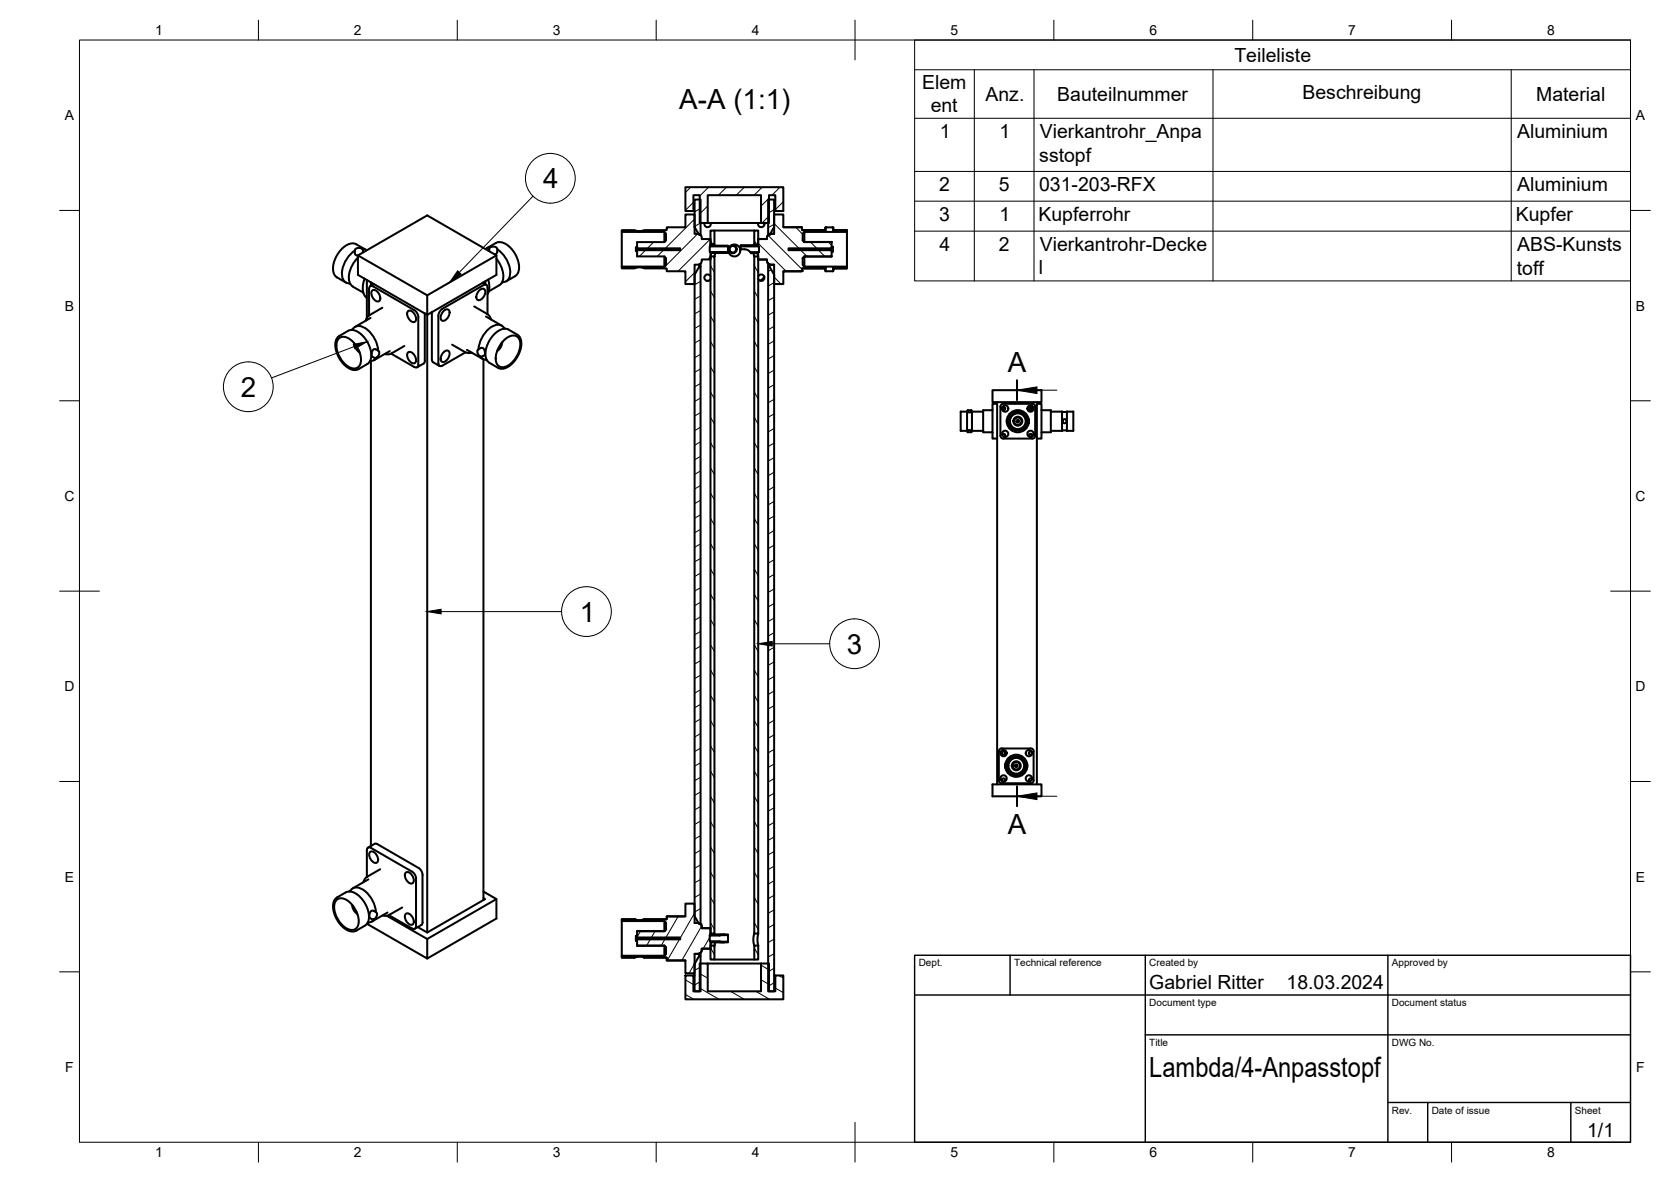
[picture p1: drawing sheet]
<svg xmlns="http://www.w3.org/2000/svg" width="420mm" height="297mm" viewBox="0 0 420 297" stroke-linecap="round" stroke-linejoin="round" font-family="sans-serif">
<!-- layer: Visible -->
<g fill="none" stroke="#000" stroke-width=".51">
<path d="M156.3 57.9l3.2-.1 1.3 .3 1.2-.3h5.6l.1-.7h4.6v-3.2h2.3v4.9l1.4 .1 .4 .5v.7h2.2l.1 1.6h4.3v.2h-4.5v1.5h4.5v.1h-4.3l-.1 1.7h-2.2v.7l-.3 .4-.5 .2h-1v4.9h-2.3l-.1-3.2h-4.5l-.1-.8h-5.6l-1-.2-1.5 .2h-3.1l-.1-.4h10.7l.5-.4v-1.7l-.5-.5h-6.8v-1.3h-.3v-.2h11.1v-.5h-11.1v-.2h.3v-1.4h6.8l.5-.4v-1.7l-.5-.4h-10.7zM156.3 58.3v8.7M167 58.3v2.5M172.3 47h24.7v6h-2.1v-3.9h-1.5v6.9h-2.1v-6.9h-13.4v6.9h-2v-6.9h-1.6v3.9h-2zM174.3 53h.3M174.6 50.2h1.5v8.8h-.3l-1.2-1.9zM176.1 59v.1M177.9 56h13.4M178.6 57.9h1v3.5h-1zM178.7 56a.81 .81 0 0 1-.8 1.1 .81 .81 0 0 1-.8-1.1M179.6 57.9h10.1M189.7 57.9h.9v3.5h-.9z"/>
<path d="M192.2 56a.81 .81 0 0 1-.8 1.1 .81 .81 0 0 1-.8-1.1M192.2 56.1v.4M192.8 59.8h.1M193.1 50.2h1.5v6.9l-1.1 1.9h-.4zM193.2 59l-.4 .7M194.6 58.7l-.9 .1M194.6 53h.3M197 57l4.7 .2M201.7 57.2h.1M201.7 57.7l5.8 .2M202.2 58.3v2.5M207.5 57.9h.1"/>
<path d="M207.8 57.1l-.3 .2v.6M209.3 57.1l.2 .2v.6M209.5 57.9h.1M209.6 57.9h3.4M213 58.3v8.7M88.7 72l2.7 1.5M89.2 63v.6a.64 .64 0 0 0 .8 .6l17.4 10v4.9l-17.4-10v-4.9l17.4-10.1 17.4 10.1v4.9l-17.4 10v155.2M89.2 63l.1-.3 .4-.3 .9-.1 .6 .4v.7M89.2 63a7 7 0 0 0-3 7 1.91 1.91 0 0 0 1.7 1.3l.2 .1M90 64.7a6.6 6.6 0 0 0-2 6.6l.7 .7M90.9 62.4l.7 .1 .5 .4M91.7 70l-.3 1a3.7 3.7 0 0 0 .8 3.9"/>
<path d="M91.8 62.7l-2.5-1.4-1.1-.1-1.1 .4-.8 .6-1.6 2-.9 2.6 .1 1.8 .7 1 2.4 1.4M92.2 70.4v9.5M92.8 72.6v6.7M92.8 72.6a.62 .62 0 0 1 .3-.7 .62 .62 0 0 1 .7 .1l10.4 5.9 .6 .6 .4 1.2v11.9a.63 .63 0 0 1-.3 .7 .63 .63 0 0 1-.7-.1l-5.9-3.3M93.2 79.9l-3.9 2.3M93.3 71v.8M93.6 73a1.38 1.38 0 0 1 1.8 1.1 .96 .96 0 0 1 .3 1 .96 .96 0 0 1-.8 .7 2.08 2.08 0 0 1-1.3-2.8zM94 71.4l-.9 .5M96.1 77.3l-3.3 2-.5 .5-.4 .8M102.6 78.2a1.38 1.38 0 0 1 1.8 1.1 .96 .96 0 0 1 .3 1 .96 .96 0 0 1-.8 .6 2.08 2.08 0 0 1-1.3-2.7zM106.8 78.8v11.9l-.3 .7M106.8 78.8h.1"/>
<path d="M108.6 78.5v11.9M108.6 78.4h.1M111.2 77.6l10.4-6a.63 .63 0 0 1 .7 0 .63 .63 0 0 1 .3 .6v6.8M111.2 77.6l-.8 1-.2 .8v11.9a.63 .63 0 0 0 .3 .6 .63 .63 0 0 0 .7 0M111.6 78.1a.82 .82 0 0 1 1.4 0 2.08 2.08 0 0 1-1.7 2.5 1.38 1.38 0 0 1 0-2.1zM119.2 77l3.5 2 .8 1.3M120.5 73a.82 .82 0 0 1 1.5 0 2.08 2.08 0 0 1-1.8 2.4 1.38 1.38 0 0 1 0-2.1zM121.4 71.1l.9 .5M121.6 71v.1M122 70.7v.7M122.2 79.6l3.9 2.2M122.5 62.3l2.4-1.3 1.1-.1 1.7 .8 1.8 2 .7 1.6 .3 1.2-.2 1.9-.6 .8-2.4 1.5"/>
<path d="M122.8 70.3l.2 2-.4 1.6M123 63.1l.1-.7 .3-.3 .7-.1 .9 .4v.9a.63 .63 0 0 1-.7 .6M123.4 62.1l-.7 .1-.6 .4M124.8 64.2l-17.4 10M124.8 65a6.2 6.2 0 0 1 1.4 6l-.6 .7M125.1 62.7a7 7 0 0 1 3 7 1.81 1.81 0 0 1-1.7 1.2l-.2 .1M125.6 71.7l-2.7 1.5M159.9 62.3v.7M167 64.4v2.6M175.8 67h.3v165.2h-.3l-1.2-2v-161.2zM175.8 66.4v.6M176.1 66.2v.8"/>
<path d="M177.7 70.6h.4M178.6 64.4h1v170.2h-1zM178.7 61.5v.2M178.7 69.5a.81 .81 0 0 0-1.3-.4 .81 .81 0 0 0 0 1.3 .81 .81 0 0 0 1.3-.3M178.8 63.5l-.1 .9M179.6 61.4l.1 .3M179.8 63.5l-.2 .9M183 61.9v1.5M183.3 62.6a1.01 1.01 0 0 1 1-1 1.01 1.01 0 0 1 1 1M183.3 62.6l.2 .7 .6 .3 .8-.2 .4-.7-.2-.1-.4 .7-.6 .2-.4-.3-.3-.6M183.3 62.6h.1M183.5 62.6a.81 .81 0 0 1 .8-.8 .81 .81 0 0 1 .8 .8"/>
<path d="M186.2 61.9v.7l1.5 .1 1 .7M188.7 63.4h2.1v-1.5h-4.6v-.2h4.4l.1-1.6h2.1l.1-.7 .4-.5 1.3-.1v-4.9h2.4v3.2h4.6l.1 .7 5.9 .1 .1-.8h1.7l.1 .8h3.5v.4h-10.8l-.4 .4v1.7l.4 .4h6.9v1.4h.3v.2h-11.1v.5h11.1v.2h-.3v1.3h-6.9l-.4 .5v1.7l.4 .4h10.8l-.1 .4-3.4-.1-.2 .9h-1.6l-.1-.9-5.9 .1-.1 .8h-4.5l-.1 3.2h-2.4v-4.9h-.9l-.5-.2-.3-.4-.1-.7h-2.1l-.1-1.7h-1.8l1.8 .1M188.7 63.4l.1 .2M189.5 63.6l.2 .8M189.7 64.4h.9v170.2h-.9zM189.7 61.4l-.1 .2M190.5 63.6l.1 .8M190.6 61.6l-4.4 .1M190.6 61.5v.1M190.6 69.5a.81 .81 0 0 1 1.3-.4 .81 .81 0 0 1 0 1.3 .81 .81 0 0 1-1.3-.3M190.6 65.2h2.2M192.1 69.4a1.6 1.6 0 0 1-1 1.1"/>
<path d="M192.8 60.1h-2.2M192.8 65.5a1.01 1.01 0 0 0 1.1 1h.7M193.1 67h.4l1.1 2v180.1h-1.5zM193.1 66.3v.7M193.5 66.5v.5M201.5 68.2l-4.5 .1M201.7 68.1l-.1 .1M201.8 60.4l.4 .4h6.9v.1M202.2 64.5v2.5M202.2 64.4v.1M202.2 64.5l-.4 .4M207.3 67.5h-5.6"/>
<path d="M207.3 67.4v.1M207.5 67.4v.6l.3 .2M207.5 67.4h-.2M207.6 67.3l-.1 .1M209.1 62l.3 .1M209.1 64.4l-6.9 .1M209.4 62.3v.7M209.4 63v.2M209.4 62.1v.1M209.4 63.2l-.3 .1M209.5 67.3v.1M209.5 67.4v.6l-.2 .2"/>
<path d="M209.6 67.4h.2M209.8 67.4v.1M213 67.4l-3.2 .1M85.1 85.1a2.26 2.26 0 0 1 3.2 .4 6.2 6.2 0 0 1 2.2 6.2 1.84 1.84 0 0 1-2.8 .5 6.2 6.2 0 0 1-2.9-6.6zM87.5 83.1a3.3 3.3 0 0 1 3.7 1.3 6.5 6.5 0 0 1 1.9 6.2l-.7 .9-2.3 1.3-1.1 .2-1-.3-.8-.5-1.5-1.6-1.2-2.5-.2-1.1 .1-1.2 .6-1.1 2.5-1.6M88.4 82.9l.2-.1a2 2 0 0 1 3.2-.4 7.6 7.6 0 0 1 3.3 5.7M89.1 86.3l.5 1.4 .8 .8M93.3 90.7v121.9M93.7 88l.7-.3 .9 .7v.7l-.7 .8h-.4l-.7-.4v-.8zM94.7 89.8a2.01 2.01 0 0 1-1.6 .9l-.1 .2M98 88.2l-3.9 2.3M101.7 86.9l-3.3 1.9-.8 .3-.8-.2"/>
<path d="M102.6 88.6a1.38 1.38 0 0 1 1.8 1 .96 .96 0 0 1 .3 1.1 .96 .96 0 0 1-.8 .6 2.08 2.08 0 0 1-1.3-2.7zM106.5 91.4l-1.6 .9M108.6 90.4l.3 .6 1.6 1M111.6 88.5a.82 .82 0 0 1 1.4 0 2.08 2.08 0 0 1-1.7 2.5 1.38 1.38 0 0 1 0-2.1zM113.7 86.6l3.5 2h1.4M117.1 88.5l-5.9 3.4M117.4 87.9l3.9 2.3M120.2 87.9l.8-.5 .5 .1 .4 .7v1l-.7 .4-.5-.1-.6-.8zM120.7 89.5a2.2 2.2 0 0 0 1.6 1h.1M121.6 90.3v135.9M123.1 91.2a3.3 3.3 0 0 1-.8-3.9 6.5 6.5 0 0 1 4.4-4.7l1.2 .2 2.3 1.4 .5 .5 .3 .9 .1 .9-.6 2.4-1.6 2.3-.9 .8-1.1 .5-1.4 .1-2.5-1.4M126.3 86l-.4 1.3-.9 .9"/>
<path d="M126.5 85.7a2.7 2.7 0 0 1 3.8-.9 4.9 4.9 0 0 1-.8 5.5 3.6 3.6 0 0 1-4 1.8 2.97 2.97 0 0 1-.6-3.5l.6-1.6zM126.7 82.5l.3 .1M126.8 82.5a2.09 2.09 0 0 0-3.1-.4 7.6 7.6 0 0 0-3.4 5.7M249.6 98.1h12.3v3h-12.3zM241.6 103.5v4.8M241.6 103.4h1.6v4.9h-1.6M241.6 103.4v.1M243.2 103.4l.1 .1M243.3 103.5l.4 .1 .6-.1M243.3 103.5v-.4h1v.4M243.3 108.2l.3-.1 .7 .1M243.3 108.2v.4h1v-.4"/>
<path d="M243.3 108.2l-.1 .1M244.3 108.2l.1 .1M244.4 108.3h2.8M244.4 103.4l-.1 .1M247.2 103.4h-2.8v4.9M247.2 103.1v5.5l2.4 .1M247.2 103.4h.1M249.6 103l-2.4 .1M250.7 101.5h-1.1v8.7h1.1M250.7 101.1v96M251.8 101.7l.5-.2h7.3a.7 .7 0 0 1 .7 .7v7.3a.73 .73 0 0 1-.7 .7h-7.3a.73 .73 0 0 1-.8-.7v-7.3zM252 109.3a.41 .41 0 0 1 .6-.2 .41 .41 0 0 1-.1 .7"/>
<path d="M252.7 109.3v.3M252.7 102.6h-.8a.41 .41 0 0 1 .7-.3 .41 .41 0 0 1 0 .7 .41 .41 0 0 1-.7-.2M253.1 105.6v.5M253.2 105.4v.9M253.2 106.3l.4 .1M253.2 106.3a2.78 2.78 0 0 0 2.7 2.3 2.78 2.78 0 0 0 2.8-2.3M253.2 105.4a2.78 2.78 0 0 1 2.7-2.3 2.78 2.78 0 0 1 2.8 2.3M253.6 105.4h-.4M258.3 105.4h.4v.9l-.4 .1M258.7 105.6v.5M258.7 102.6h.8v.2M258.7 109.3v.3"/>
<path d="M259 109.8a.41 .41 0 0 1-.2-.6 .41 .41 0 0 1 .7 0 .41 .41 0 0 1-.3 .6M259.5 109.3l-.6 .5M260.7 101.5h1.2v8.7h-1.2M260.7 101.1v96M261.9 103l2.3 .1M264.2 108.6l-2.3 .1M264.2 103.1h.1M264.2 103.1v5.5M264.2 103.4h.1M264.3 103.4h2.7v4.9M267 108.3h-2.8M268.3 108.3l-.6-.2-.6 .2"/>
<path d="M268.3 103.4l-.6 .2-.6-.2M269.8 103.4l.1 .1M269.9 108.2v-4.7l-1.6-.1v4.9M269.9 108.2l-1.6 .1M249.6 197.1h12.3v3h-12.3zM252.2 196.4a.41 .41 0 0 1-.2-.6 .41 .41 0 0 1 .7 0 .41 .41 0 0 1-.3 .6M252.7 189.1v.3M252.8 192.2v.5M252.8 192.9a2.78 2.78 0 0 0 2.7 2.3 2.78 2.78 0 0 0 2.8-2.3M252.8 191.9a2.78 2.78 0 0 1 2.7-2.2 2.78 2.78 0 0 1 2.8 2.2M252.8 191.9h.4M252.8 191.9v1l.4 .1"/>
<path d="M257.9 191.9h.3M257.9 193h.3M258.2 191.9l.1 1M258.3 192.9l-.1 .1M258.3 192.2v.5M258.7 189.1v.3M259.5 195.8a.41 .41 0 0 0-.7-.1 .41 .41 0 0 0 .1 .7M259.5 189.2a.41 .41 0 0 0-.6-.3 .41 .41 0 0 0 0 .7 .41 .41 0 0 0 .6-.2M259.9 188.8v7.3M259.9 188.8a.7 .7 0 0 0-.7-.7h-7.3a.73 .73 0 0 0-.8 .7v7.3a.73 .73 0 0 0 .8 .7h7.3a.73 .73 0 0 0 .7-.7M93 214.1a1.38 1.38 0 0 1 1.9 1.1 .96 .96 0 0 1 .2 1 .96 .96 0 0 1-.8 .7 2.08 2.08 0 0 1-1.3-2.8zM93.3 213.1l10.3 5.9"/>
<path d="M93.3 213.1a.63 .63 0 0 0-.8-.1 .63 .63 0 0 0-.3 .7v6.7M94.2 212.1l-1.7 .9M94.2 212.1h.7l10.3 6 .6 .6 .5 1.2-.1 11.9M95.6 218.4l-3.5 2.1-.7 1.2M102 219.3a1.38 1.38 0 0 1 1.8 1.1 .96 .96 0 0 1 .3 1 .96 .96 0 0 1-.8 .6 2.08 2.08 0 0 1-1.3-2.7zM103.6 219l.8 1 .2 .8v11.9a.63 .63 0 0 1-.3 .7 .63 .63 0 0 1-.7-.1l-5.8-3.3M84.5 226.2a2.26 2.26 0 0 1 3.2 .4 6.2 6.2 0 0 1 2.3 6.2 1.84 1.84 0 0 1-2.9 .5 6.2 6.2 0 0 1-2.8-6.6zM87 224.2l-2.4 1.4-.7 1-.1 1.9 .9 2.5 1.5 2 .9 .6 1 .4 1.4-.1 2.3-1.3a3.3 3.3 0 0 0 .7-3.8 6.5 6.5 0 0 0-4.4-4.8l-1.1 .3M88.1 223.9l-.3 .1M88.1 223.9a2.09 2.09 0 0 1 3.1-.4 7.6 7.6 0 0 1 3.3 5.7M88.5 227.4l.4 1.3 1 1M92.6 221l-3.9 2.3"/>
<path d="M93.3 228.9h.6l.9 .7-.3 1-.6 .4h-.3l-.7-.5v-.9zM94.2 230.9a2.02 2.02 0 0 1-1.6 .9l-.2 .2M97.3 230.1l10.1 5.9v4.9l-15.1-8.7M97.4 229.3l-3.9 2.3M101.1 228.1l-3.4 1.9-1.5 .1M102 229.7a1.38 1.38 0 0 1 1.8 1 .96 .96 0 0 1 .3 1.1 .96 .96 0 0 1-.8 .6 2.08 2.08 0 0 1-1.3-2.7zM105.9 232.5l-1.6 .9M106.3 231.8l-.3 .7M121.6 225.7l.4 .2-14.6 8.4-2.3-1.3M121.6 224.1l3.2 1.8v4.9l-17.4 10.1M124.8 225.9l-17.4 10.1M156.3 231.1l3.2-.1 1.3 .3 1.2-.3h5.6l.1-.7h4.6v-3.2h2.3v4.9l1.4 .1 .4 .5v.7h2.2l.1 1.6h2.3v.2h-2.5v1.4h2.5v.2h-2.3l-.1 1.7h-2.2v.7l-.4 .4-1.4 .2v4.9h-2.3v-3.2h-4.6l-.1-.8h-5.6l-1-.2-1.5 .2h-3.1l-.1-.4h10.7l.5-.4v-1.7l-.5-.5h-6.8v-1.3h-.3v-.2h11.1v-.5h-11.1v-.3h.3v-1.3h6.8l.5-.4v-1.7l-.5-.4h-10.7z"/>
<path d="M156.3 231.5v8.7M159.9 235.5v.7M159.9 236.2v.2M159.9 236.4l.3 .1M160.2 235.2h-.3v.2M160.2 237.6l.1 .1M160.3 237.7h6.7l.5 .4M160.3 234h6.7M160.3 234l-.1 .1M167 237.6v2.6M167 231.5v2.5M167 234h.1"/>
<path d="M167.5 233.6l-.5 .4M167.6 230.9l-5.6 .1-1 .2-1.5-.2-3.2 .1M167.6 230.4h.1M172.3 230.2l-4.6 .2M174.6 231.9h1M175.8 239.7v.5M176.1 239.4v.8M176.2 232.2l.3 .7M176.4 233.2h2.3M176.4 238.7a.95 .95 0 0 1-.9 1h-.9M176.4 232.9v.1M178.6 237.6h1v3.5h-1z"/>
<path d="M178.7 238.4h-2.3M178.7 234.7v.1M178.7 234.8h3.4M178.7 236.8h3.4M178.8 236.8l-.1 .7M179.6 234.6l.1 .2M179.8 236.8l-.2 .8M181 236.5l2 .2M182.1 234.8l-1.1 .1M182.1 234.8h.9v2l-2-.1M183 235l-2 .1M189.7 237.6h.9v3.5h-.9z"/>
<path d="M189.7 234.6l-.3 1.2 .3 1.8M190.6 234.6l-.1 1.2 .1 1.8M156.3 240.5l3.2 .2M159.5 240.6v.1M162 240.7h5.6M162 240.6v.1M162 240.6l-1.5-.2-1 .2M167.7 241.3h.1M167.7 241.4l4.6 .1M172.3 245.1h2v4h1.6v-7h2v7h13.4v-7h2.1v7h1.5v-4h2.1v6h-24.7zM174.3 245.1h.3M175.8 240.2h.3v8.9h-1.5v-6.9z"/>
<path d="M177.9 242.1h13.4M179.6 241.1h10.1M194.6 245.1h.3"/>
<circle cx="184.6" cy="62.9" r="1.5"/>
<circle cx="252.7" cy="102.7" r=".79"/>
<circle cx="252.7" cy="109" r=".79"/>
<circle cx="255.9" cy="105.9" r=".22"/>
<circle cx="255.9" cy="105.9" r=".33"/>
<circle cx="255.9" cy="105.9" r=".92"/>
<circle cx="255.9" cy="105.9" r="1.13"/>
<circle cx="255.9" cy="105.9" r="2.4"/>
<circle cx="255.9" cy="105.9" r="1.98"/>
<circle cx="255.9" cy="105.9" r="2.19"/>
<circle cx="259.1" cy="109" r=".79"/>
<circle cx="259.1" cy="102.7" r=".41"/>
<circle cx="259.1" cy="102.7" r=".79"/>
<circle cx="267.7" cy="105.9" r=".52"/>
<circle cx="252.3" cy="189.3" r=".79"/>
<circle cx="252.3" cy="189.3" r=".41"/>
<circle cx="252.3" cy="195.6" r=".79"/>
<circle cx="255.5" cy="192.4" r=".22"/>
<circle cx="255.5" cy="192.4" r=".33"/>
<circle cx="255.5" cy="192.4" r=".92"/>
<circle cx="255.5" cy="192.4" r="1.13"/>
<circle cx="255.5" cy="192.4" r="2.4"/>
<circle cx="255.5" cy="192.4" r="1.98"/>
<circle cx="255.5" cy="192.4" r="2.19"/>
<circle cx="258.7" cy="195.6" r=".79"/>
<circle cx="258.7" cy="189.3" r=".79"/>
</g>
<g fill="#000">
<circle cx="193.1" cy="59" r=".25"/>
<circle cx="207.3" cy="57.8" r=".25"/>
<circle cx="209.8" cy="57.8" r=".25"/>
<circle cx="201.7" cy="68.1" r=".25"/>
<circle cx="159.5" cy="231" r=".25"/>
<circle cx="162" cy="231" r=".25"/>
<circle cx="176.1" cy="232.2" r=".25"/>
<circle cx="167.6" cy="241.3" r=".25"/>
</g>
<!-- layer: BORDER -->
<g fill="none" stroke="#000" stroke-width=".25">
<path d="M20 10.1h390v276.9h-390zM65 5.1v5M115 5.1v5M165 5.1v5M215 5.1v10M265 5.1v5M315 5.1v5M365 5.1v5M15 52.9h5M410 52.9h5M15 100.7h5M410 100.7h5"/>
<path d="M15 148.6h10M405 148.6h10M15 196.4h5M410 196.4h5M15 244.2h5M410 244.2h5M65 287v5M115 287v5M165 287v5M215 282.1v9.9M265 287v5M315 287v5"/>
<path d="M365 287v5"/>
</g>
<!-- layer: TITLEBLOCK -->
<path d="M230 240.1h180v46.9h-180zM230 250h180M254 240.1v9.9M288 240.1v46.9M349 240.1v46.9M288 260.1h122M349 277.1h61M359 277.1v9.9M395 277.1v9.9" fill="none" stroke="#000" stroke-width=".36"/>
<!-- layer: Balloons -->
<g fill="none" stroke="#000" stroke-width=".25">
<path d="M134 49.3l-18.5 19.2M89 87.1l-20.7 7.9M110.9 153.7h30.3M194.2 161.8h14.4"/>
<circle cx="138.4" cy="44.8" r="6.3"/>
<circle cx="62.4" cy="97.2" r="6.3"/>
<circle cx="147.5" cy="153.7" r="6.3"/>
<circle cx="214.9" cy="161.8" r="6.3"/>
</g>
<path d="M115.1 68.1l.8 .8-2.8 2.1zM88.8 86.6l3.5-.7-3.1 1.8zM107.4 153.7l3.5-.6v1.2zM190.6 161.8l3.6-.6v1.2z" fill="#000" stroke="#000" stroke-width=".25"/>
<!-- layer: Parts Lists -->
<path d="M230 10.1h180v60.5h-180zM230 17.5h180M245 17.5v53.1M260 17.5v53.1M305 17.5v53.1M380 17.5v53.1M230 29.7h180M230 43.1h180M230 50.6h180M230 58.1h180" fill="none" stroke="#000" stroke-width=".25"/>
<!-- layer: Hatching -->
<g fill="none" stroke="#000" stroke-width=".25">
<path d="M158.4 57.8l-.5 .5M162.9 57.8l-.5 .5M167.4 57.8l-.5 .5M168.1 57.1l-.4 .4M173.7 47l-1.3 1.4M174.3 50.8l-1.9 2M174.6 55l-7.3 7.4M175.4 58.8l-8.6 8.6M176.1 52.4l-1.5 .8M176.1 56l-1.5 .9M177.9 51.7l-1.9 2M178.2 47l-2.2 2.2"/>
<path d="M182.7 47l-2 2M187.2 47l-2.1 2M191.6 47l-2 2M193.1 59.1l8.6 8.6M193.4 49.8l-2.1 2M193.4 54.3l-1.8 1.7M194.6 56.2l6.3 6.2M194.6 52.7l-1.5 .9M194.6 56.4l-1.5 .8M196.1 47l-2 2M196.8 53.9l.2 .1M197 50.7l-2.1 2"/>
<path d="M200.1 57.1l1.7 1.8M205.3 57.8l.4 .5M209.1 57.1l.4 .4M209.8 57.8l.4 .5M158.2 67l-.4 .4M162.3 62.9l-1.5 1.5M162.7 67l-.4 .4M164.4 60.8l-1.6 1.6M166.8 62.9l-1.6 1.5M174.6 68.5l-2.2 2.3M176.1 67l-.5 .3M176.1 70.7l-1.5 .9"/>
<path d="M176.1 74.4l-1.5 .8M176.1 78l-1.5 .9M178.6 60.1l-8.1 8.1M178.6 79.5l1.1 1.7M178.6 73.1l1.1 1.8M178.6 66.8l1.1 1.7M178.6 60.4l.6 1M178.7 64.5l-.7 .7M179.8 63.4l-.2 .1M181.4 61.7l-.1 .2M186.7 61.7l.2 .2M189.7 79.5l.9 1.7"/>
<path d="M189.7 73.1l.9 1.8M189.7 66.8l.9 1.7M189.7 60.4l.5 1M190.6 61.1l7.1 7.1M193.9 67.8l-.8 .4M194.6 69.6l1.8 1.8M194.6 71l-1.5 .9M194.6 74.7l-1.5 .9M194.6 78.3l-1.5 .9M201.3 62.9l1.6 1.5M203.8 60.8l1.6 1.6M205.5 67l.4 .4"/>
<path d="M205.8 62.9l1.6 1.5M208.3 60.8l.8 .9M210 67l.4 .4M176.1 81.7l-1.5 .9M176.1 85.4l-1.5 .8M176.1 89l-1.5 .9M176.1 92.7l-1.5 .9M176.1 96.4l-1.5 .8M178.6 98.5l1.1 1.8M178.6 92.2l1.1 1.7M178.6 85.8l1.1 1.8M189.7 98.5l.9 1.8"/>
<path d="M189.7 92.2l.9 1.7M189.7 85.8l.9 1.8M194.6 82l-1.5 .9M194.6 85.7l-1.5 .8M194.6 89.4l-1.5 .8M194.6 93l-1.5 .9M194.6 96.7l-1.5 .8M176.1 100l-1.5 .9M176.1 103.7l-1.5 .8M176.1 107.4l-1.5 .8M176.1 111l-1.5 .9M176.1 114.7l-1.5 .9"/>
<path d="M176.1 118.3l-1.5 .9M178.6 117.6l1.1 1.7M178.6 111.2l1.1 1.8M178.6 104.9l1.1 1.7M189.7 117.6l.9 1.7M189.7 111.2l.9 1.8M189.7 104.9l.9 1.7M194.6 100.3l-1.5 .9M194.6 104l-1.5 .9M194.6 107.7l-1.5 .8M194.6 111.3l-1.5 .9M194.6 115l-1.5 .9"/>
<path d="M194.6 118.7l-1.5 .8M176.1 122l-1.5 .9M176.1 125.7l-1.5 .9M176.1 129.4l-1.5 .8M176.1 133l-1.5 .9M176.1 136.7l-1.5 .8M178.6 136.6l1.1 1.8M178.6 130.3l1.1 1.7M178.6 123.9l1.1 1.8M189.7 136.6l.9 1.8M189.7 130.3l.9 1.7M189.7 123.9l.9 1.8"/>
<path d="M194.6 122.3l-1.5 .9M194.6 126l-1.5 .9M194.6 129.7l-1.5 .8M194.6 133.3l-1.5 .9M194.6 137l-1.5 .9M176.1 140.3l-1.5 .9M176.1 144l-1.5 .9M176.1 147.7l-1.5 .9M176.1 151.3l-1.5 .9M176.1 155l-1.5 .9M176.1 158.7l-1.5 .8M178.6 155.7l1.1 1.7"/>
<path d="M178.6 149.3l1.1 1.8M178.6 143l1.1 1.7M189.7 155.7l.9 1.7M189.7 149.3l.9 1.8M189.7 143l.9 1.7M194.6 140.7l-1.5 .8M194.6 144.3l-1.5 .9M194.6 148l-1.5 .9M194.6 151.7l-1.5 .8M194.6 155.3l-1.5 .9M194.6 159l-1.5 .9M176.1 162.4l-1.5 .8"/>
<path d="M176.1 166l-1.5 .9M176.1 169.7l-1.5 .8M176.1 173.3l-1.5 .9M176.1 177l-1.5 .9M178.6 174.7l1.1 1.8M178.6 168.4l1.1 1.7M178.6 162l1.1 1.8M189.7 174.7l.9 1.8M189.7 168.4l.9 1.7M189.7 162l.9 1.8M194.6 162.7l-1.5 .8M194.6 166.3l-1.5 .9"/>
<path d="M194.6 170l-1.5 .9M194.6 173.7l-1.5 .8M194.6 177.3l-1.5 .9M176.1 180.7l-1.5 .9M176.1 184.3l-1.5 .9M176.1 188l-1.5 .9M176.1 191.7l-1.5 .8M176.1 195.3l-1.5 .9M176.1 199l-1.5 .9M178.6 193.8l1.1 1.7M178.6 187.4l1.1 1.8M178.6 181.1l1.1 1.7"/>
<path d="M189.7 193.8l.9 1.7M189.7 187.4l.9 1.8M189.7 181.1l.9 1.7M194.6 181l-1.5 .9M194.6 184.7l-1.5 .8M194.6 188.3l-1.5 .9M194.6 192l-1.5 .9M194.6 195.7l-1.5 .8M194.6 199.3l-1.5 .9M176.1 202.7l-1.5 .8M176.1 206.3l-1.5 .9M176.1 210l-1.5 .9"/>
<path d="M176.1 213.7l-1.5 .8M176.1 217.3l-1.5 .9M178.6 219.2l1.1 1.7M178.6 212.8l1.1 1.8M178.6 206.5l1.1 1.7M178.6 200.1l1.1 1.8M189.7 219.2l.9 1.7M189.7 212.8l.9 1.8M189.7 206.5l.9 1.7M189.7 200.1l.9 1.8M194.6 203l-1.5 .9M194.6 206.7l-1.5 .8"/>
<path d="M194.6 210.3l-1.5 .9M194.6 214l-1.5 .8M194.6 217.7l-1.5 .8M159.1 231l-.3 .5M161 234l-.9 1.6M162.8 231l-.3 .5M163.5 236.1l-.9 1.5M164.7 234l-.9 1.6M166.4 231l-.2 .5M167.2 236.1l-.9 1.5M170.5 230.3l-3.1 5.3M170.8 236.1l-3 5.2"/>
<path d="M172.4 227.1h.1M174.6 229.5l-3.6 6.2M176.1 221l-1.5 .9M176.1 224.7l-1.5 .8M176.1 228.3l-1.5 .9M176.1 232l-.3 .2M176.4 232.7l-5 8.6M178.5 235.5l-1.7 2.9M178.6 238.2l1.1 1.8M178.6 231.9l1.1 1.7M178.6 225.5l1.1 1.8M178.8 234.9l-.1 .2"/>
<path d="M189.7 238.2l.9 1.8M189.7 231.9l.9 1.7M189.7 225.5l.9 1.8M194.6 221.3l-1.5 .9M194.6 225l-1.5 .9M194.6 228.6l-1.5 .9M194.6 232.3l-1.5 .9M194.6 236l-1.5 .9M194.6 239.7l-1.5 .8M157.5 240.2l-.3 .4M161.1 240.2l-.1 .2M164.8 240.2l-.3 .4"/>
<path d="M172.4 249.9l2 1.2M172.4 246.3l1.9 1.1M174.6 242.2l-1.3 2.4M176 248.3l4.8 2.8M176 244.7l1.9 1.1M176.1 243l-1.5 .9M176.1 246.7l-1.5 .8M177.9 242.1v.1M183.7 249.1l3.4 2M190 249.1l3.5 2M191.3 246.2l2.1 1.2M191.3 242.6l2.1 1.1"/>
<path d="M194.6 243.3l-1.5 .9M194.6 247l-1.5 .8M194.9 248.3l2.1 1.2M195.8 245.1l1.2 .7"/>
</g>
<!-- layer: Section Lines -->
<path d="M255.7 95.6v4.9M255.7 197.6v5" fill="none" stroke="#000" stroke-width=".51"/>
<path d="M260.7 98.1h5M260.7 200.1h5" fill="none" stroke="#000" stroke-width=".25"/>
<path d="M255.7 98.1l5-.9v1.7zM255.7 200.1l5-.8v1.6z" fill="#000" stroke="#000" stroke-width=".25"/>
<g font-size="7">
<text x="170.8" y="27.3">A-A (1:1)</text>
<text x="136.5" y="47.3">4</text>
<text x="253.4" y="93.6">A</text>
<text x="60.6" y="99.7">2</text>
<text x="145.8" y="156.2">1</text>
<text x="212.9" y="164.2">3</text>
<text x="253.4" y="209.6">A</text>
<text x="289" y="270.6">Lambda/4-Anpasstopf</text>
</g>
<g font-size="4.9">
<text x="310.4" y="15.5">Teileliste</text>
<text x="231.9" y="22.4">Elem</text>
<text x="234" y="28.3">ent</text>
<text x="247.8" y="25.4">Anz.</text>
<text x="265.8" y="25.3">Bauteilnummer</text>
<text x="327.5" y="24.9">Beschreibung</text>
<text x="386.3" y="25.3">Material</text>
<text x="236.3" y="34.6">1</text>
<text x="251.3" y="34.6">1</text>
<text x="261.5" y="34.7">Vierkantrohr_Anpa</text>
<text x="381.5" y="34.7">Aluminium</text>
<text x="261.3" y="40.6">sstopf</text>
<text x="236.2" y="48">2</text>
<text x="251.1" y="48">5</text>
<text x="261.3" y="48.1">031-203-RFX</text>
<text x="381.5" y="48.1">Aluminium</text>
<text x="236.1" y="55.5">3</text>
<text x="251.3" y="55.5">1</text>
<text x="261.1" y="55.6">Kupferrohr</text>
<text x="381.1" y="55.6">Kupfer</text>
<text x="236.2" y="63">4</text>
<text x="251.2" y="63">2</text>
<text x="261.5" y="63.1">Vierkantrohr-Decke</text>
<text x="381.5" y="63.1">ABS-Kunsts</text>
<text x="261.2" y="68.9">l</text>
<text x="381.4" y="69">toff</text>
<text x="289" y="248.5">Gabriel Ritter</text>
<text x="323.5" y="248.5">18.03.2024</text>
<text x="399.1" y="285.7">1/1</text>
</g>
<g font-size="3.5">
<text x="39" y="8.8">1</text>
<text x="89" y="8.8">2</text>
<text x="139" y="8.8">3</text>
<text x="189" y="8.8">4</text>
<text x="239" y="8.8">5</text>
<text x="289" y="8.8">6</text>
<text x="339" y="8.8">7</text>
<text x="389" y="8.8">8</text>
<text x="16.3" y="30.2">A</text>
<text x="411.3" y="30.2">A</text>
<text x="16.3" y="78">B</text>
<text x="411.3" y="78">B</text>
<text x="16.2" y="125.9">C</text>
<text x="411.2" y="125.9">C</text>
<text x="16.2" y="173.7">D</text>
<text x="411.2" y="173.7">D</text>
<text x="16.3" y="221.6">E</text>
<text x="411.3" y="221.6">E</text>
<text x="16.4" y="269.4">F</text>
<text x="411.4" y="269.4">F</text>
<text x="39" y="290.8">1</text>
<text x="89" y="290.8">2</text>
<text x="139" y="290.8">3</text>
<text x="189" y="290.8">4</text>
<text x="239" y="290.8">5</text>
<text x="289" y="290.8">6</text>
<text x="339" y="290.8">7</text>
<text x="389" y="290.8">8</text>
</g>
<g font-size="2.5">
<text x="231" y="242.9">Dept.</text>
<text x="255" y="242.9">Technical reference</text>
<text x="289" y="242.9">Created by</text>
<text x="350" y="242.9">Approved by</text>
<text x="289" y="252.8">Document type</text>
<text x="350" y="252.8">Document status</text>
<text x="289" y="262.9">Title</text>
<text x="350" y="262.9">DWG No.</text>
<text x="350" y="279.9">Rev.</text>
<text x="360" y="279.9">Date of issue</text>
<text x="396" y="279.9">Sheet</text>
</g>
</svg>
